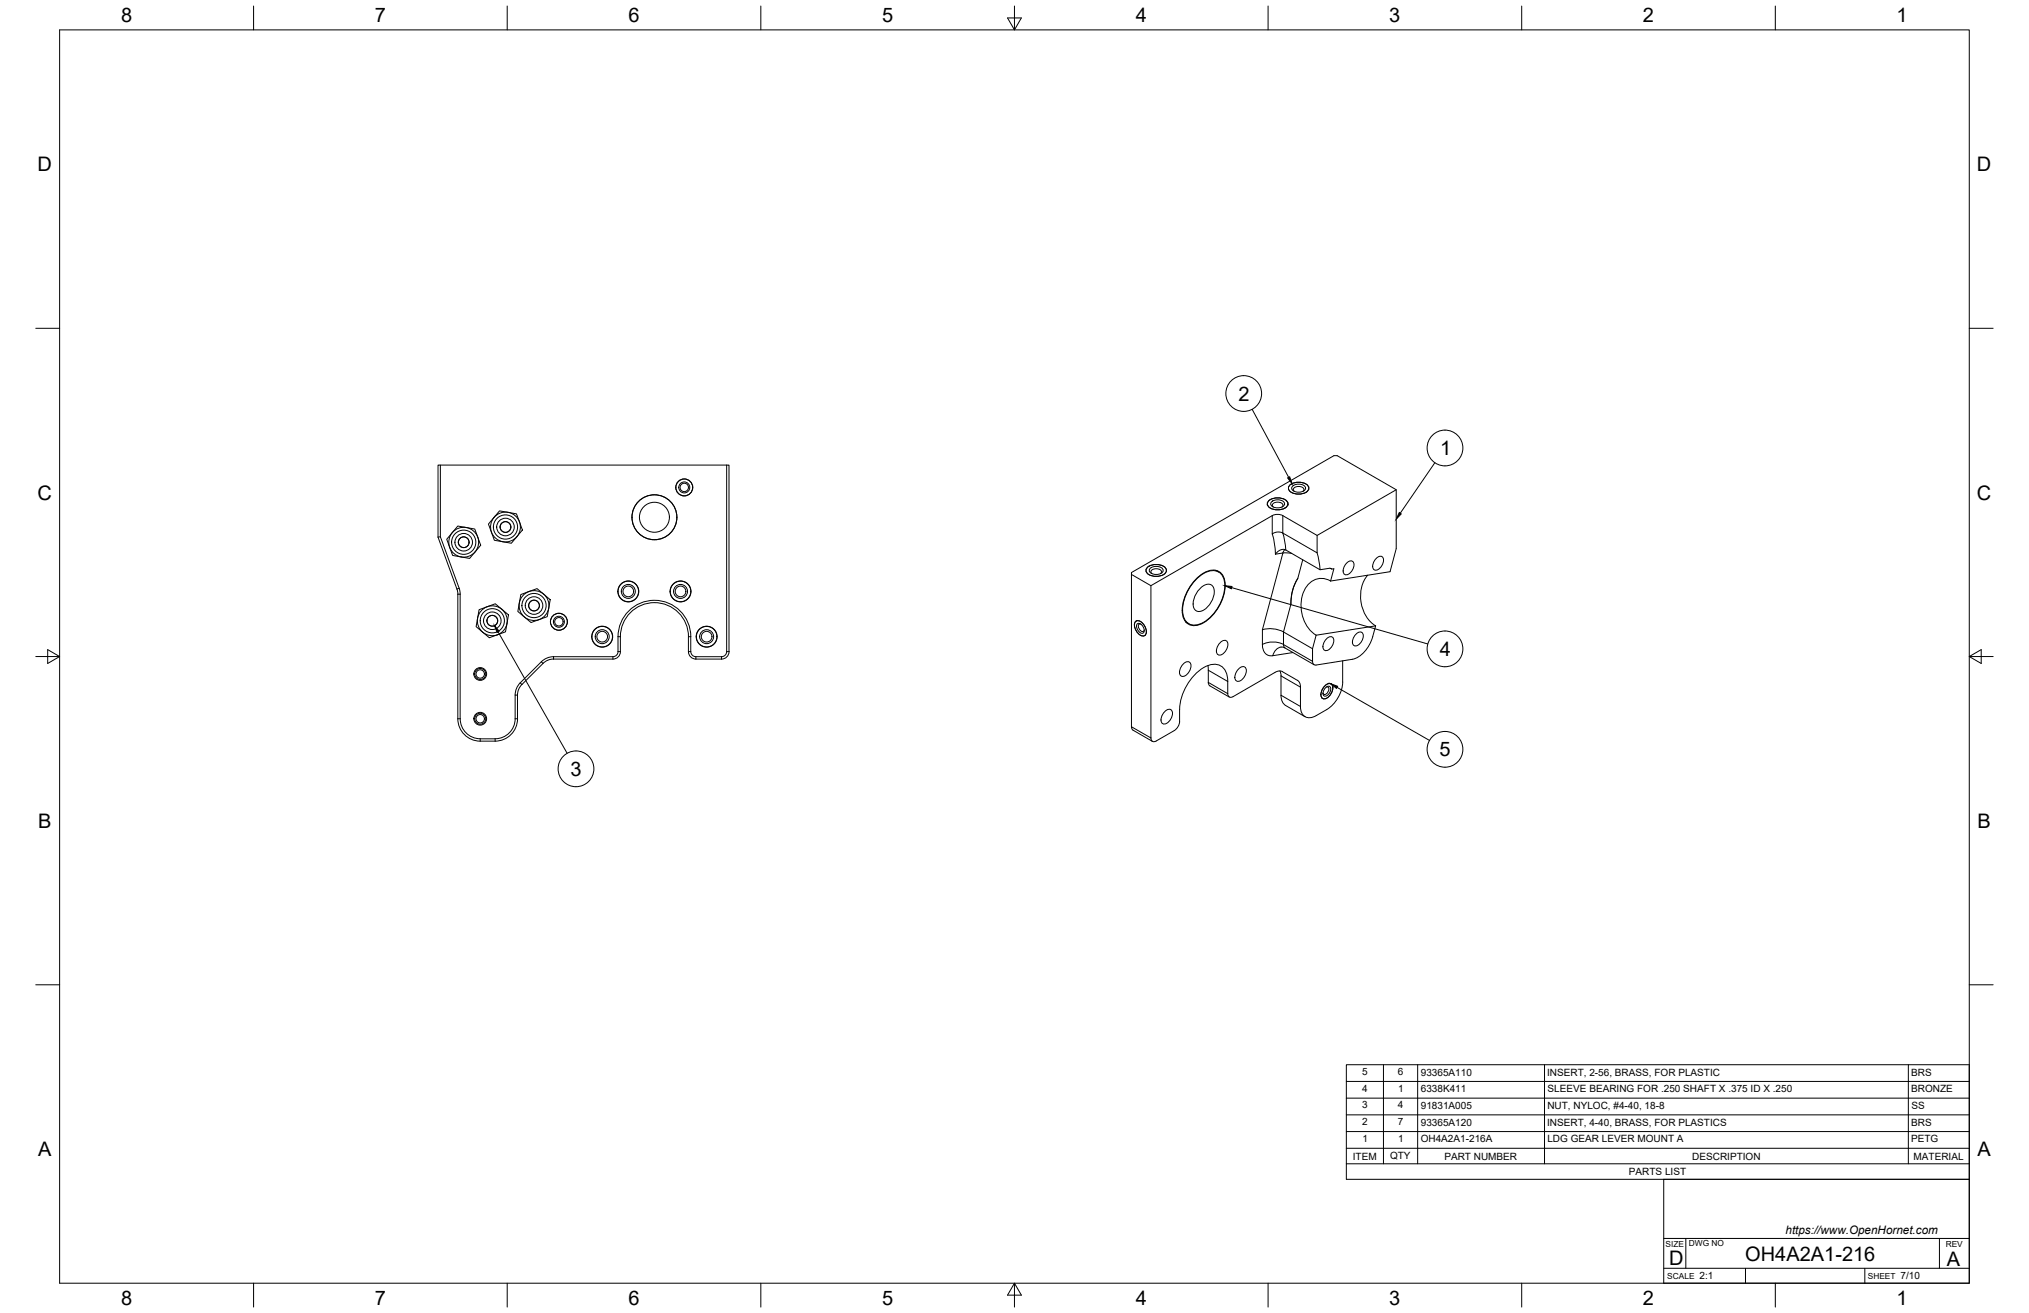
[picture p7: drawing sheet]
<svg xmlns="http://www.w3.org/2000/svg" width="864mm" height="559mm" viewBox="0 0 864 559" stroke-linecap="round" stroke-linejoin="round" font-family="sans-serif">
<!-- layer: Visible -->
<g fill="none" stroke="#000" stroke-width=".43">
<path d="M187.4 197.9h121.9M212.6 217.4l7.2 1.3 2.6 6.9-4.8 5.6-7.2-1.3-2.5-6.9zM539.4 214.4v.5M540.1 213a5.9 5.9 0 0 1 8.1 .9 3 3 0 0 1-3.5 3.1 4.5 4.5 0 0 1-5.4-2.6zM540.2 213a5.8 5.8 0 0 1 7.9 .9 2.97 2.97 0 0 1-3.5 3 4.4 4.4 0 0 1-5.2-2.5zM541.2 213.6a4 4 0 0 1 5.5 .4 2.4 2.4 0 0 1-3.2 2.1l-1.8-.5a1.26 1.26 0 0 1-.5-2zM542 215.8a1.08 1.08 0 0 1-.4-1.3 1.08 1.08 0 0 1 1.1-.7 2.51 2.51 0 0 1 3.4 1.3l-.5 .7M548.2 214.4v.5M549.1 206.4a5.8 5.8 0 0 1 7.9 .9 2.97 2.97 0 0 1-3.4 2.9 4.4 4.4 0 0 1-5.2-2.4zM550.1 206.9a4 4 0 0 1 5.5 .4 2.4 2.4 0 0 1-3.2 2.2l-1.8-.5a1.26 1.26 0 0 1-.5-2.1zM550.9 209.1a1.08 1.08 0 0 1-.3-1.2 1.08 1.08 0 0 1 1.1-.7 2.51 2.51 0 0 1 3.3 1.2l-.4 .7M594.3 208.4l-33.7 19.5"/>
<path d="M186.4 228.6l1-.2 8 22 .5 2.5M186.4 228.6l8.1 22.1 .4 2.2M187.4 228.4v-30.5h-1v30.7M194.9 223.9l7.2 1.2 2.5 7-4.7 5.6-7.2-1.3-2.6-6.9zM541.5 227.2l2.1-.8 2 .3 15 8.6v-7.4l-15.2-8.7-2.7-.2-1.2 .4-51.6 29.9M542.8 235.9l1.9-1.7 2-.4 15.1 8.7 4-.6 1 .3M560.6 235.3l1.2 7.2M573 239.9l.5-.5a1.61 1.61 0 0 1 2.1-.6 1.61 1.61 0 0 1 .6 2.2 4.1 4.1 0 0 1-3.7 3.6 2.84 2.84 0 0 1 0-4.2zM585.5 237.9l.5-.5a1.61 1.61 0 0 1 2.2-.5 1.61 1.61 0 0 1 .6 2.1 4.1 4.1 0 0 1-3.7 3.6 2.84 2.84 0 0 1 0-4.1zM194.9 252.9v53a9.5 9.5 0 0 0 9.5 9.5h6.3M195.9 252.9v53a8.5 8.5 0 0 0 8.5 8.5h6.3M203.9 259.5l6.9-2.5 5.6 4.7-1.2 7.2-6.9 2.5-5.7-4.7z"/>
<path d="M221.7 253l6.9-2.5 5.6 4.7-1.3 7.2-6.9 2.5-5.6-4.7zM481.6 244.5l8.3 4.8v64.8l.2 1 .6 .5h.9l8.2-4.7 1.8-2 .5-1.9M488.5 241.4a5.8 5.8 0 0 1 7.9 .9 2.97 2.97 0 0 1-3.5 3 4.4 4.4 0 0 1-5.2-2.5zM489.5 241.9a4 4 0 0 1 5.5 .4 2.4 2.4 0 0 1-3.2 2.2l-1.8-.5a1.26 1.26 0 0 1-.5-2.1zM490.3 244.1a1.08 1.08 0 0 1-.3-1.2 1.08 1.08 0 0 1 1.1-.7 2.51 2.51 0 0 1 3.3 1.2l-.5 .7M509.2 246.3a9.2 9.2 0 0 1 9.2-3.3 6.8 6.8 0 0 1 3 7.4 19.4 19.4 0 0 1-11.3 15.6 5.1 5.1 0 0 1-6.9-5 19.8 19.8 0 0 1 6-14.7zM509.3 246.4a9 9 0 0 1 9-3.2 6.7 6.7 0 0 1 3 7.3 19 19 0 0 1-11.2 15.3 5 5 0 0 1-6.7-4.9 19.4 19.4 0 0 1 5.9-14.5zM510.9 250.3a3.5 3.5 0 0 1 5.3-.7 8.6 8.6 0 0 1-3.9 10 2.74 2.74 0 0 1-3.2 .4 2.74 2.74 0 0 1-1.3-3 10.1 10.1 0 0 1 3.1-6.7zM517.4 242.7l1.3 .7M517.6 242.7l.1 .2M552.4 246.2a20.1 20.1 0 0 0-3 11l.3-3.8 .5-2.4zM566.3 241.9l.5 .3 .9-.1-1.4 5.2"/>
<path d="M566.3 247.3a7.9 7.9 0 0 0-11.6 4.9 15.6 15.6 0 0 0 5.5 18.1M566.3 247.3l25.4-4 2.6-9.8v-25.1l-25.1-14.5h-1.4l-86.2 49.8v66.1l.6 .9 8.3 4.8M582.1 244.8a15.3 15.3 0 0 0 3.4 21.6M263 271v6.9l-.6 .9-.9 .6-25.9 .1a7.4 7.4 0 0 0-5.2 2.1l-9 9a7.4 7.4 0 0 0-2.1 5.2v10.1a8.5 8.5 0 0 1-8.6 8.5M263.1 271a15.5 15.5 0 0 1 15.4-15.5 15.5 15.5 0 0 1 15.5 15.5M264.1 271v6.3a3.2 3.2 0 0 1-3.2 3.2h-26l-2 .6-1.8 1.2M264.1 271a14.5 14.5 0 0 1 14.4-14.5 14.5 14.5 0 0 1 14.5 14.5M293 271v6.3a3.2 3.2 0 0 0 3.2 3.2h10.9a3.2 3.2 0 0 0 3.2-3.2v-79.4h-1v79.4l-.3 1.1-.8 .8-1.1 .3h-10.9l-1.1-.3-.8-.8-.3-1.1v-6.3M483.4 264.4a3.2 3.2 0 0 1 4.1 2.6 2.29 2.29 0 0 1-1 3.7 4.6 4.6 0 0 1-3.1-6.3zM483.4 264.4a3.2 3.2 0 0 1 4.1 2.6 2.27 2.27 0 0 1-1 3.7 4.6 4.6 0 0 1-3.1-6.3zM483.8 264.2l-.2 .1M484 265.6a1.99 1.99 0 0 1 2.8 1.7l.2 .5a1.17 1.17 0 0 1-.4 1.6 1.17 1.17 0 0 1-1.7-.4l-1.1-2z"/>
<path d="M485.6 265.6l-.4-.1a1.57 1.57 0 0 0 .1 2.8l1.1 .5 .6-.7M487.4 270.4l-.2 .1M504.7 264.7l1.3 .8M504.8 264.8l.2 .1M519.1 273.7l.5-.5a1.7 1.7 0 0 1 2.3-.5 1.7 1.7 0 0 1 .7 2.2 4.3 4.3 0 0 1-3.9 3.9 3 3 0 0 1-.1-4.5zM545.3 275.4l1.5 .3 12.5 7.2M550.2 277.6l-.2 .2M564.4 272.1l.5-.5a1.61 1.61 0 0 1 2.1-.5 1.61 1.61 0 0 1 .6 2.1 4.1 4.1 0 0 1-3.7 3.6 2.84 2.84 0 0 1 0-4.1zM576.9 270.1l.5-.5a1.61 1.61 0 0 1 2.2-.5 1.61 1.61 0 0 1 .6 2.2 4.1 4.1 0 0 1-3.7 3.6 2.84 2.84 0 0 1 0-4.2zM585.5 266.4l-25.3 3.9-1.5 5.8-12.4-7.1a11.9 11.9 0 0 0-9-1M585.5 266.4a25.5 25.5 0 0 1-3.3 9 10.9 10.9 0 0 1-6.6 5.2l-15.9 2.4-.6-.3-.4-.7v-5.9M231.1 282.4l-9 8.9-1.2 1.8-.6 2.7v10.1a9.5 9.5 0 0 1-9.6 9.5"/>
<path d="M503.4 282.8l.5-.5a1.7 1.7 0 0 1 2.3-.5 1.7 1.7 0 0 1 .7 2.2 4.3 4.3 0 0 1-4 3.8 3 3 0 0 1 0-4.4zM514.1 283.2l.2 2M514.3 285.2v5.2l.4 1.3 8.5 5M522.6 290a6.3 6.3 0 0 0-5.5-7.3 15.3 15.3 0 0 0-11.6 8.4 21.3 21.3 0 0 0-3.4 10.7M527 284.9l.5-.5a1.7 1.7 0 0 1 2.3-.6 1.7 1.7 0 0 1 .6 2.3 4.3 4.3 0 0 1-3.9 3.8 3 3 0 0 1 0-4.4zM544.7 285.6l.5 1.6 .1 9.5 .6 2.2 1.3 1.3 8.3 4.8M545.8 285.9l6.4 3.6M545.9 285.8l-1-.2-1.6 .3-19 10.8-1.2-.2-.5-.7v-5.8M562.7 297.2l.2 .1M563.8 292a1.86 1.86 0 0 1 1.7-1.2 1.86 1.86 0 0 1 1.7 1.3 4.6 4.6 0 0 1-4 5.3 3.2 3.2 0 0 1 .1-4.9zM563.8 292a1.84 1.84 0 0 1 1.7-1.2 1.84 1.84 0 0 1 1.7 1.3 4.6 4.6 0 0 1-4 5.3 3.2 3.2 0 0 1 .1-4.8zM564.3 292.6a1.17 1.17 0 0 1 1.6-.5 1.17 1.17 0 0 1 .4 1.6 2.62 2.62 0 0 1-2.7 2.5 2.62 2.62 0 0 1 .7-3.6z"/>
<path d="M564.5 292.4l.4-.1a1.57 1.57 0 0 1-.1 2.8l-1.1 .5-.6-.7M566.3 291l.2 .1M571.5 281.2v9.1a15 15 0 0 1-6.8 11.7l-4.5 2.5a4.1 4.1 0 0 1-4.7 .5 4.1 4.1 0 0 1-2-4.3v-8.9l-.6-1.6-.7-.7M495.5 303.1l.5-.5a1.7 1.7 0 0 1 2.3-.6 1.7 1.7 0 0 1 .7 2.3 4.3 4.3 0 0 1-3.9 3.8 3 3 0 0 1 0-4.4zM502.1 301.8v5.2"/>
<circle cx="291.2" cy="207.4" r="3.6"/>
<circle cx="291.2" cy="207.4" r="1.79"/>
<circle cx="291.2" cy="207.4" r="2.34"/>
<circle cx="197.4" cy="230.8" r="2.28"/>
<circle cx="197.4" cy="230.8" r="6.4"/>
<circle cx="197.4" cy="230.8" r="2.3"/>
<circle cx="197.4" cy="230.8" r="3.7"/>
<circle cx="215.1" cy="224.3" r="2.28"/>
<circle cx="215.1" cy="224.3" r="6.4"/>
<circle cx="215.1" cy="224.3" r="2.3"/>
<circle cx="215.1" cy="224.3" r="3.7"/>
<circle cx="278.5" cy="220.1" r="9.6"/>
<circle cx="278.5" cy="220.1" r="6.4"/>
<circle cx="278.5" cy="220.1" r="9.5"/>
<circle cx="227.3" cy="257.7" r="2.28"/>
<circle cx="227.3" cy="257.7" r="6.4"/>
<circle cx="227.3" cy="257.7" r="2.3"/>
<circle cx="227.3" cy="257.7" r="3.7"/>
<circle cx="267.4" cy="251.7" r="4.4"/>
<circle cx="267.4" cy="251.7" r="2.28"/>
<circle cx="267.4" cy="251.7" r="2.97"/>
<circle cx="267.4" cy="251.7" r="4.5"/>
<circle cx="289.7" cy="251.7" r="4.4"/>
<circle cx="289.7" cy="251.7" r="2.28"/>
<circle cx="289.7" cy="251.7" r="2.97"/>
<circle cx="289.7" cy="251.7" r="4.5"/>
<circle cx="209.5" cy="264.2" r="2.28"/>
<circle cx="209.5" cy="264.2" r="6.4"/>
<circle cx="209.5" cy="264.2" r="2.3"/>
<circle cx="209.5" cy="264.2" r="3.7"/>
<circle cx="237.9" cy="264.6" r="3.6"/>
<circle cx="237.9" cy="264.6" r="1.79"/>
<circle cx="237.9" cy="264.6" r="2.34"/>
<circle cx="256.3" cy="271" r="4.4"/>
<circle cx="256.3" cy="271" r="2.28"/>
<circle cx="256.3" cy="271" r="2.97"/>
<circle cx="256.3" cy="271" r="4.5"/>
<circle cx="300.8" cy="271" r="4.4"/>
<circle cx="300.8" cy="271" r="2.28"/>
<circle cx="300.8" cy="271" r="2.97"/>
<circle cx="300.8" cy="271" r="4.5"/>
<circle cx="204.4" cy="286.8" r="1.79"/>
<circle cx="204.4" cy="286.8" r="2.34"/>
<circle cx="204.4" cy="286.8" r="2.72"/>
<circle cx="204.4" cy="305.9" r="1.79"/>
<circle cx="204.4" cy="305.9" r="2.34"/>
<circle cx="204.4" cy="305.9" r="2.72"/>
</g>
<!-- layer: Visible Narrow -->
<g fill="none" stroke="#000" stroke-width=".43">
<path d="M541.5 219.5v7.7M546 219.5v7.3l1.3 7.2M541.5 227.2l.9 3.6 .5 5M546 235.4l3.8 .1M546 235.4l-3.2 .5M546 235.4l-8.7 32.7v6.2M546.9 233.9l-.9 1.4M554.5 238.2l-2.1 8M194.9 252.9h1M195.4 250.4l-.9 .3M549.4 257.2l-3.1 11.8v5.3M235.6 279.5v1"/>
<path d="M260.9 279.5v1M263 277.3h1.1M263 271h1.1M293 277.3h1M293 271h1M296.2 279.5v1M307.1 279.5v1M309.3 277.3h1M537.3 274.3a9.9 9.9 0 0 1 9 0M537.3 274.3a4 4 0 0 0 4.4 4.8M545.3 275.4a4.6 4.6 0 0 0-3.6 3.7M546.3 274.3l12.4 7.2"/>
<path d="M546.3 274.3l.2 .9 .5 .6M550 277.8l-8.3 1.3M219.3 295.8h1M221.4 290.6l.7 .7M230.4 281.6l.7 .8M514.3 285.2l8.3 4.8M514.3 290.4l8.3 4.8M545.2 287.7l8.3 4.7M545.2 295.9l8.3 4.8M194.9 305.9h1M204.4 314.4v1M210.7 314.4v1"/>
<path d="M219.3 305.9h1M481.6 309.3l8.3 4.8"/>
<circle cx="197.4" cy="230.8" r="5.2"/>
<circle cx="215.1" cy="224.3" r="5.2"/>
<circle cx="227.3" cy="257.7" r="5.2"/>
<circle cx="209.5" cy="264.2" r="5.2"/>
</g>
<!-- layer: Border -->
<g fill="none" stroke="#000" stroke-width=".43">
<path d="M25.4 12.7h812.8v533.4h-812.8zM107.9 2.6v10.1M215.9 2.6v10.1M323.8 2.6v10.1M428.8 7.6h5.9l-2.9 5.1zM431.8 2.6v10.1M539.7 2.6v10.1M647.7 2.6v10.1M755.6 2.6v10.1M15.2 139.7h10.2M838.2 139.7h10.1M15.2 279.4h10.2"/>
<path d="M20.3 276.5l5.1 2.9-5.1 3zM838.2 279.4l5.1-2.9v5.9zM838.2 279.4h10.1M15.2 419.1h10.2M838.2 419.1h10.1M107.9 546.1v10.2M215.9 546.1v10.2M323.8 546.1v10.2M431.8 546.1l2.9 5.1h-5.9zM431.8 546.1v10.2M539.7 546.1v10.2M647.7 546.1v10.2"/>
<path d="M755.6 546.1v10.2"/>
</g>
<!-- layer: Parts Lists -->
<path d="M573 453.1h265.2v48.8h-265.2zM588.8 453.1v42.2M603.4 453.1v42.2M657.4 453.1v42.2M812.2 453.1v42.2M573 474.5h265.2M573 467.4h265.2M573 460.2h265.2M573 495.3h265.2M573 488.7h265.2M573 481.6h265.2" fill="none" stroke="#000" stroke-width=".43"/>
<!-- layer: Balloons -->
<g fill="none" stroke="#000" stroke-width=".43">
<circle cx="529.4" cy="167.5" r="7.6"/>
<circle cx="615" cy="190.7" r="7.6"/>
<circle cx="615" cy="276.2" r="7.6"/>
<circle cx="615" cy="318.9" r="7.6"/>
<circle cx="245.2" cy="327.2" r="7.6"/>
</g>
<!-- layer: 0 -->
<path d="M548 203.4l.9-.5 1 2.9zM595.6 218.1l.8 .6-2.1 2.2zM521.3 249.3l3.1 .3-.3 1zM210.5 266.3l1.9 2.3-.8 .6zM566.4 291l2.9 1.1-.5 .9z" fill="#000" stroke="#000" stroke-width=".43"/>
<path d="M533 174.2l15.5 29M610.7 197l-14.7 21.4M524.2 250.1l83.5 24M212 268.9l29.4 51.7M569.1 292.5l39.3 22.6" fill="none" stroke="#000" stroke-width=".43"/>
<!-- layer: Titleblock -->
<path d="M708.1 501.9h130.1v44.2h-130.1zM708.1 539.8h130.1M708.1 527.1h130.1M717.5 527.1v12.7M742.9 539.8v6.3M793.7 539.8v6.3M825.5 527.1v12.7" fill="none" stroke="#000" stroke-width=".43"/>
<g font-size="8.5">
<text x="51.6" y="9.4">8</text>
<text x="159.5" y="9.4">7</text>
<text x="267.5" y="9.4">6</text>
<text x="375.4" y="9.3">5</text>
<text x="483.4" y="9.4">4</text>
<text x="591.3" y="9.4">3</text>
<text x="699.3" y="9.4">2</text>
<text x="807.2" y="9.4">1</text>
<text x="16" y="72.9">D</text>
<text x="841.4" y="72.9">D</text>
<text x="527.1" y="170.5">2</text>
<text x="613" y="193.7">1</text>
<text x="16" y="212.6">C</text>
<text x="841.4" y="212.6">C</text>
<text x="612.8" y="279.2">4</text>
<text x="612.6" y="321.9">5</text>
<text x="242.8" y="330.2">3</text>
<text x="16.2" y="352.3">B</text>
<text x="841.7" y="352.3">B</text>
<text x="16.2" y="492">A</text>
<text x="841.7" y="492">A</text>
<text x="710.4" y="538.4">D</text>
<text x="742.8" y="536.7">OH4A2A1-216</text>
<text x="828.7" y="538.8">A</text>
<text x="51.6" y="555.5">8</text>
<text x="159.5" y="555.5">7</text>
<text x="267.5" y="555.5">6</text>
<text x="375.4" y="555.4">5</text>
<text x="483.4" y="555.5">4</text>
<text x="591.3" y="555.5">3</text>
<text x="699.3" y="555.5">2</text>
<text x="807.2" y="555.5">1</text>
</g>
<text font-size="5" x="760" y="525.2">https://www.OpenHornet.com</text>
<g font-size="4.3">
<text x="579.8" y="457.5">5</text>
<text x="595" y="457.5">6</text>
<text x="604.7" y="457.7">93365A110</text>
<text x="658.5" y="457.8">INSERT, 2-56, BRASS, FOR PLASTIC</text>
<text x="813.5" y="457.8">BRS</text>
<text x="579.8" y="464.6">4</text>
<text x="595.1" y="464.6">1</text>
<text x="604.8" y="464.8">6338K411</text>
<text x="658.7" y="464.9">SLEEVE BEARING FOR .250 SHAFT X .375 ID X .250</text>
<text x="813.5" y="464.9">BRONZE</text>
<text x="579.8" y="471.7">3</text>
<text x="595" y="471.7">4</text>
<text x="604.7" y="472">91831A005</text>
<text x="658.6" y="472">NUT, NYLOC, #4-40, 18-8</text>
<text x="813.6" y="472">SS</text>
<text x="579.8" y="478.8">2</text>
<text x="594.9" y="478.8">7</text>
<text x="604.7" y="479.1">93365A120</text>
<text x="658.5" y="479.1">INSERT, 4-40, BRASS, FOR PLASTICS</text>
<text x="813.5" y="479.1">BRS</text>
<text x="579.9" y="485.9">1</text>
<text x="595.1" y="485.9">1</text>
<text x="604.7" y="486.2">OH4A2A1-216A</text>
<text x="658.6" y="486.2">LDG GEAR LEVER MOUNT A</text>
<text x="813.4" y="486.2">PETG</text>
<text x="575.8" y="493.5">ITEM</text>
<text x="591.7" y="493.4">QTY</text>
<text x="614.8" y="493.5">PART NUMBER</text>
<text x="720.3" y="493.5">DESCRIPTION</text>
<text x="814.5" y="493.5">MATERIAL</text>
<text x="693.3" y="500.1">PARTS LIST</text>
<text x="723.4" y="544.5">2:1</text>
<text x="809" y="544.5">7/10</text>
</g>
<g font-size="3.5">
<text x="708.9" y="530.9">SIZE</text>
<text x="718.9" y="530.5">DWG NO</text>
<text x="828.2" y="530.9">REV</text>
<text x="709.6" y="544.2">SCALE</text>
<text x="795" y="544.2">SHEET</text>
</g>
</svg>
